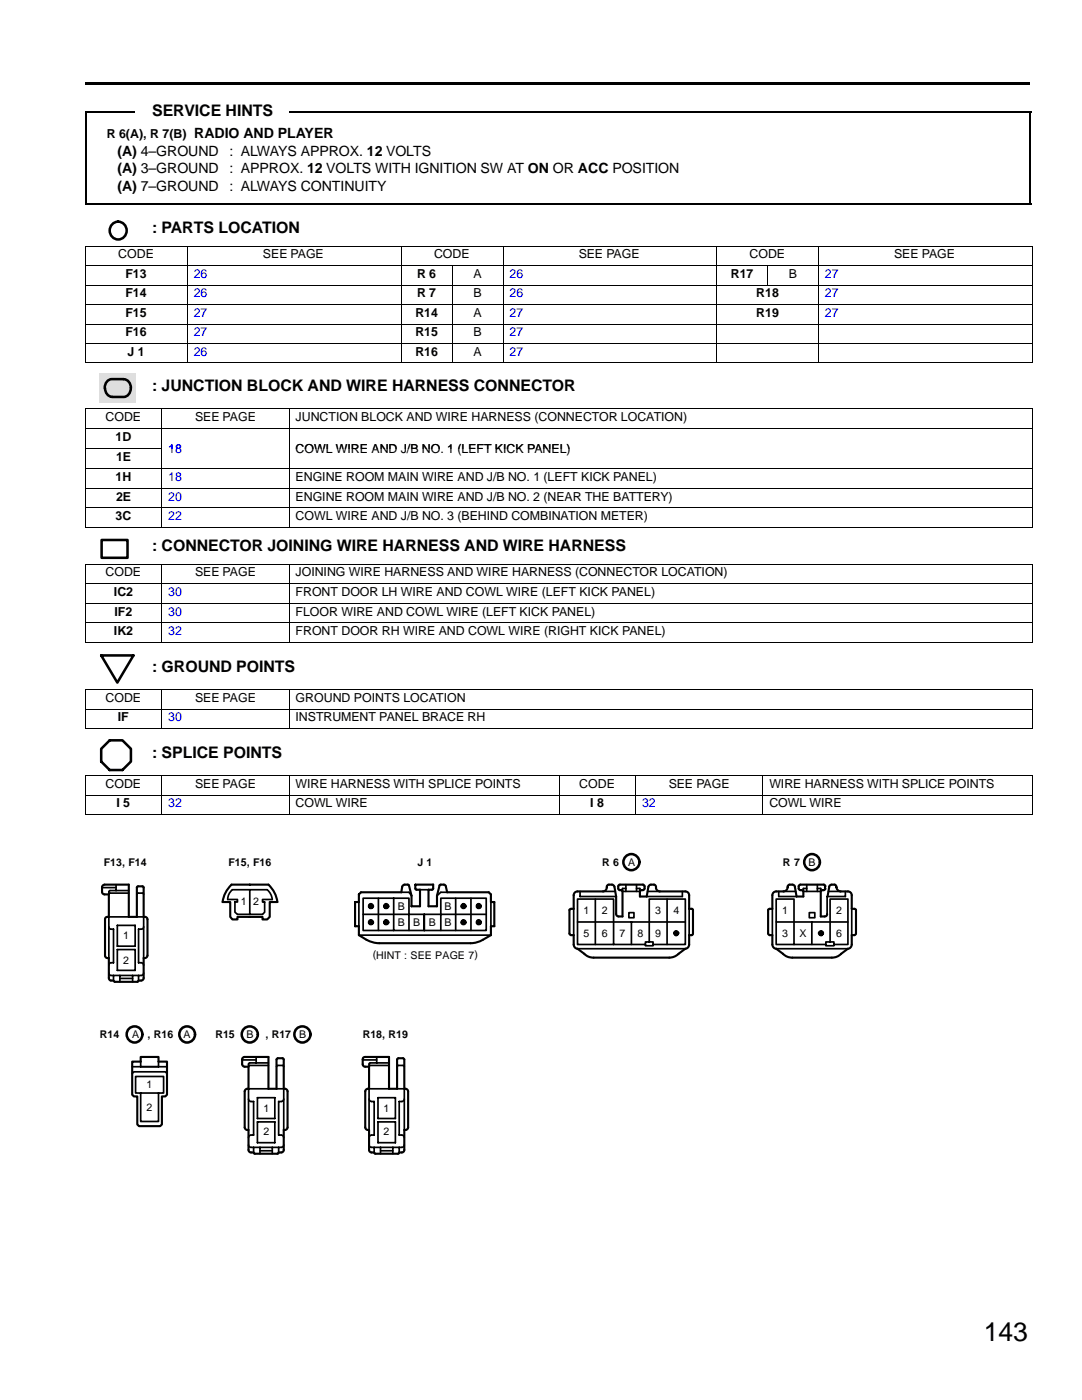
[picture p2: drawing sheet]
<svg xmlns="http://www.w3.org/2000/svg" width="216mm" height="279mm" viewBox="0 0 216 279" stroke-linecap="round" stroke-linejoin="round" font-family="sans-serif">
<path d="M17 16.5h188.4v.5h-188.4z" fill-rule="evenodd" fill="#000"/>
<path d="M17 22.3h188.8M17.1 22.2v18.7M205.6 22.2v18.7M17 40.8h188.8" fill="none" stroke="#000" stroke-width=".25"/>
<circle cx="23.5" cy="46" r="1.74" fill="none" stroke="#000" stroke-width=".51"/>
<g fill="none" stroke="#000" stroke-width=".2">
<path d="M17 49.1h189.1M17 53h189.1M17 56.9h189.1M17 49.1v23.3M37.3 49.1v23.3M80 49.1v23.3M90.2 53v19.4M100.4 49.1v23.3M143 49.1v23.3M153.1 53v3.9M163.3 49.1v23.3M206 49.1v23.3"/>
<path d="M17 60.8h189.1M17 64.7h189.1M17 68.6h189.1M17 72.4h189.1"/>
</g>
<g fill="#dedede">
<path d="M19.9 74.5h7.2v5.9h-7.2z" fill-rule="evenodd"/>
<path d="M21.5 76l.8-.3h2.4a1.8 1.8 0 0 1 1.1 2.8l-.7 .6-2.8 .1a1.65 1.65 0 0 1-1.3-1.8h-.1a1.95 1.95 0 0 1 .6-1.4z" fill-rule="evenodd"/>
</g>
<g fill="none" stroke="#000" stroke-width=".51">
<path d="M21.5 76l.8-.3h2.4a1.8 1.8 0 0 1 1.1 2.8l-.7 .6-2.8 .1a1.65 1.65 0 0 1-1.3-1.8h-.1a1.95 1.95 0 0 1 .6-1.4zM20.3 107.8h5.1v3.5h-5.1zM20.2 130.8h6.4l-3.2 5.4z"/>
<circle cx="23.2" cy="150.7" r="3.2"/>
<circle cx="126" cy="172.1" r="1.61"/>
<circle cx="162" cy="172" r="1.59"/>
<circle cx="26.8" cy="206.4" r="1.58"/>
<circle cx="37.3" cy="206.4" r="1.59"/>
<circle cx="49.8" cy="206.4" r="1.61"/>
<circle cx="60.3" cy="206.4" r="1.61"/>
</g>
<g fill="none" stroke="#000" stroke-width=".2">
<path d="M17 81.5h189.1M17 85.4h189.1M17 89.5h15.2M17 93.6h189.1M17 97.5h189.1M17 81.5v23.7M32.3 81.5v23.7M57.7 81.5v23.7M206 81.5v23.7M17 101.4h189.1M17 105.2h189.1M17 112.6h189.1"/>
<path d="M17 116.5h189.1M17 112.6v15.6M32.3 112.6v15.6M57.7 112.6v15.6M206 112.6v15.6M17 120.4h189.1M17 124.3h189.1M17 128.1h189.1M17 137.6h189.1M17 137.6v7.8M32.3 137.6v7.8M57.7 137.6v7.8"/>
<path d="M206 137.6v7.8M17 141.5h189.1M17 145.3h189.1M17 154.8h189.1M17 158.7h189.1M17 154.8v7.8M32.3 154.8v7.8M57.7 154.8v7.8M111.5 154.8v7.8M126.8 154.8v7.8M152.2 154.8v7.8M206 154.8v7.8"/>
<path d="M17 162.5h189.1"/>
</g>
<path d="M20.6 176.6l5.1-.1v6.5h1.6v-6l1.3-.1 .1 .2v5.9a.57 .57 0 0 1 .7 .5v7.2a.6 .6 0 0 1-.7 .5l-.1 4.2-.2 .2-.8 .1-.2 .2h-4.5l-.2-.2-.8-.1-.2-.4v-4a.56 .56 0 0 1-.7-.5v-7.2a.54 .54 0 0 1 .7-.5v-4.5h-.8l-.5-.2v-1.2zM46.2 176.5h7.4l.7 .9 .6 1 .4 1.6h-1.5v3l-.5 .5h-.9v-.5h-5v.5h-1l-.5-.5v-3h-1.5l.5-1.6 .5-1zM71.6 178.5l.4-.4h8.1l.3-1.4a1 1 0 0 1 1.2 0l.5 2v2.2h1.7v-3.3l-.9-.1v-1h3.5v1l-.9 .1v3.3h1.7v-2.2l.6-2.1a1.09 1.09 0 0 1 1.1 .1l.3 1.4h8.3l.5 .4v1.5h.6v4.8h-.6v1.8a8.3 8.3 0 0 1-3.6 1.6h-18.7l-1.1-.1a8.4 8.4 0 0 1-3-1.5v-1.8h-.8v-4.8h.8zM114.7 178.1l.5-.2h5.1a1 1 0 0 0 .8-1.2 1.06 1.06 0 0 1 1.4 0l.4 2.2 .1 3.8 .5 .2h.7v-5l-.1-.2-.7-.2v-.6l.1-.3h4.9l.2 .3v.6l-.9 .3v1.1h1.3l.5-2.2a1.01 1.01 0 0 1 1.4 .1 .89 .89 0 0 0 .8 1.1h5a.76 .76 0 0 1 .8 .8v2.7h.7l.1 .2v4.7l-.1 .3h-.7v1.9a.84 .84 0 0 1-.8 .8l-2 1.5-1.2 .3h-15.5l-1.1-.5-1.7-1.3a.84 .84 0 0 1-.7-.8v-1.9h-.7l-.2-.3v-4.7l.2-.2h.7v-2.7zM164.6 176.9v.4M164.7 176.9l-.3-.4-4.9 .1-.1 .3v.6l.8 .3 .1 1.1h-1.4l-.4-2.2a1.07 1.07 0 0 0-1.3 0v.3a.85 .85 0 0 1-.9 .9h-1.4a.76 .76 0 0 0-.8 .8v2.7h-.7l-.1 .2v4.7l.1 .3h.7v1.9a.84 .84 0 0 0 .8 .8l2 1.5 1.2 .3h8.3l1.1-.5 1.7-1.3a.84 .84 0 0 0 .8-.8v-1.9h.6l.2-.3v-4.7l-.2-.2h-.6v-2.7a.76 .76 0 0 0-.8-.8h-1.5a1.01 1.01 0 0 1-.8-1.1l-.3-.3h-.6l-.5 .2-.4 2.2M164.7 177.3l-.2 .3-.6 .1-.1 .2v5l1-.1 .2-.4M26.4 211.9h1.7v-1h3.5v1h1.7v6.6l-.3 .3h-.7v5.6l-.3 .3h-4.3l-.3-.3v-5.6h-.7l-.3-.3zM48.4 211.2l.4-.3h4.8v6.4h1.6v-5.9l.2-.2 1.2 .1v6a.6 .6 0 0 1 .8 .5v7.2a.6 .6 0 0 1-.8 .5l-.1 4.3-.1 .1-.8 .1-.3 .3h-4.4l-.3-.3-.7-.1-.3-.4v-4a.6 .6 0 0 1-.8-.5v-7.2a.6 .6 0 0 1 .8-.5v-4.4h-.8l-.4-.3zM72.6 211l5-.1v6.4h1.6v-5.9l.3-.2 1.1 .1 .1 6a.6 .6 0 0 1 .7 .5v7.2a.6 .6 0 0 1-.7 .5l-.1 4.3-.2 .1-.7 .1-.3 .3h-4.5l-.2-.3-.8-.1-.3-.4v-4a.6 .6 0 0 1-.7-.5v-7.2a.6 .6 0 0 1 .7-.5v-4.4l-1-.1a1.65 1.65 0 0 1-.2-1.6z" fill="none" stroke="#000" stroke-width=".42"/>
<g fill="none" stroke="#000" stroke-width=".34">
<path d="M20.4 177.1h2.8M23.2 176.5v1.2M25.7 177.7h-3.7l-.3 .3v.5l.3-.3h3.7M27.3 178.5l.3-.3h.8l.3 .3M46 177.9l.4-.3h6.9l.6 .6 .4 1.3h-1.9v.5h.4v2.1l-.4 .4h-5l-.5-.4v-2.1h.5v-.5h-2a2.47 2.47 0 0 1 .6-1.6zM49.8 177.6v4.9M75.5 179.3v6.4M78.6 179.3h-6.1v6.4h6.1M80.1 178.1h1.5l.5 .6M83.8 177.6h1.7M89.2 178.1h-1.2l-.8 .6M90.9 179.3v6.4"/>
<path d="M94 179.3v6.4M115.7 177.9v1h7.2M118.8 179.4v9.1M120.3 177.9h2.5M124.9 177.3h-.7v.6h3.5v-.6h-.7M124.9 176.5v1.4M127 176.5v1.4M129.2 177.9h2.5M133.1 179.4v9.1M136.2 177.9v1h-7.2M155.4 177.9v1h3.5M156.3 177.9h2.5"/>
<path d="M161 177.3h-.7v.6h3.5v-.6h-.7M161 176.5v1.4M163.1 176.5v1.4M165.3 177.9h2.5M168.7 177.9v1h-3.7v3.5M21.7 194.2l.2 .4 .2 .1h6.1l.2-.1 .3-.4M21.7 184.9l.2 .5h.8v6.7l-.8 .1-.2 .4M22.7 194.7v1M23.4 184.7h3.6v4.1h-3.6zM23.4 189.5h3.6v4.2h-3.6zM23.9 194.7v1.2M23.9 195.3h2.6"/>
<path d="M25.7 183h-4v8.2M26.5 194.7v1.2M27.3 183h1.4v8.2M27.6 194.7v1M28.7 184.9l-.3 .5h-.8v6.7l.8 .1 .3 .4M71.6 186.6h26.4M71.6 180v4.8M72.5 182.5h9.1v3.2M73.9 180.5v.6M73.9 183.7v.7M74.2 180.5v.6M74.2 183.7v.7"/>
<path d="M76.9 180.5v.6M76.9 183.7v.7M77.2 180.5v.6M77.2 183.7v.7M84.7 182.5h-3.1v-3.2h-3v6.4h6.1M84.7 182.5h3.3v-3.2h9v6.4h-12.3M84.7 182.5v3.2M92.4 180.5v.6M92.4 183.7v.7M92.6 180.5v.6M92.6 183.7v.7M95.4 180.5v.6"/>
<path d="M95.4 183.7v.7M95.7 180.5v.6M95.7 183.7v.7M97 182.5h-9v3.2M98 180v4.8M114.5 181.4v5.2M115.2 184h21.5M115.2 189.3h21.5M122.4 188.5v-9.1h-7.2v9.1h13.6M125.5 182.1h1v1.1h-1zM126 184v4.5M128.8 188h1.5v.7h-1.5z"/>
<path d="M129.5 188v-8.6h7.2v9.1h-6.4M134.8 185.9v.6M135.1 185.9v.6M137.5 181.4v5.2M154.1 181.4v5.2M154.9 184h14.3M154.9 189.3h14.3M158.4 188.5v-9.1h-3.5v9.1h9.9M161.5 182.1h1.1v1.1h-1.1zM162 184v4.5M163.7 185.9v.6M163.9 185.9v.6"/>
<path d="M164.8 188h1.6v.7h-1.6zM165.6 188v-8.6h3.6v9.1h-2.8M170 181.4v5.2M26.4 214.2l.3-.3h6.3l.3 .3M26.4 212.9h6.9M27.1 214.8h5.5v3.3h-5.5zM28.1 218.1v5.7h3.5v-5.7M28.1 211.9v1M31.6 211.9v1M48.3 211.5h2.8M49.6 219.3l.3 .5h.7v6.7l-.7 .1-.3 .4M51.1 210.9v1.2"/>
<path d="M51.4 219.1h3.4v4.1h-3.4zM53.6 212.1h-3.8l-.2 .3v.5l.2-.3h3.8M53.6 217.3h-4v8.2M55.2 212.9l.2-.3 1.1 .1 .1 .2M55.2 217.3h1.4v8.2M56.6 219.3l-.2 .5h-.8v6.7l.8 .1 .2 .4M72.4 211.5h2.8M73.6 219.3l.3 .5h.8v6.7l-.8 .1-.3 .4M75.2 210.9v1.2M75.4 219.1h3.5v4.1h-3.5zM77.6 212.1h-3.7l-.2 .1-.1 .7 .3-.3h3.7M77.6 217.3h-4v8.2"/>
<path d="M79.2 212.9l.3-.3h.9l.3 .3M79.2 217.3h1.5v8.2M80.7 219.3l-.3 .5h-.7v6.7l.7 .1 .3 .4M49.6 228.5l.1 .3 .4 .2h6l.4-.2 .1-.3M50.6 229v1M51.4 223.9h3.4v4.1h-3.4zM51.9 229v1.3M51.9 229.7h2.4M54.3 229v1.3M55.6 229v1M73.6 228.5l.1 .3 .5 .2h6l.4-.2 .1-.3M74.7 229v1"/>
<path d="M75.4 223.9h3.5v4.1h-3.5zM75.9 229.7h2.5M75.9 229v1.3M78.4 229v1.3M79.7 229v1"/>
<circle cx="74" cy="180.9" r=".34"/>
<circle cx="74" cy="184.1" r=".33"/>
<circle cx="74" cy="184.1" r=".48"/>
<circle cx="74" cy="180.8" r=".48"/>
<circle cx="77" cy="180.9" r=".34"/>
<circle cx="77" cy="184.1" r=".33"/>
<circle cx="77.1" cy="184.1" r=".48"/>
<circle cx="77.1" cy="180.8" r=".48"/>
<circle cx="92.4" cy="180.9" r=".34"/>
<circle cx="92.5" cy="184.1" r=".33"/>
<circle cx="92.5" cy="184.1" r=".46"/>
<circle cx="92.5" cy="180.8" r=".46"/>
<circle cx="95.5" cy="180.9" r=".34"/>
<circle cx="95.5" cy="184.1" r=".33"/>
<circle cx="95.5" cy="184.1" r=".48"/>
<circle cx="95.5" cy="180.8" r=".48"/>
<circle cx="134.9" cy="186.2" r=".31"/>
<circle cx="134.9" cy="186.2" r=".46"/>
<circle cx="163.8" cy="186.2" r=".45"/>
<circle cx="163.9" cy="186.2" r=".34"/>
</g>
<path d="M26.9 20h30.8v3.9h-30.8z" fill-rule="evenodd" fill="#fff"/>
<text font-size="5.3" x="196.3" y="267.6">143</text>
<g font-size="3.2">
<text x="30.4" y="23.1">SERVICE HINTS</text>
<text x="30.4" y="46.5">: PARTS LOCATION</text>
<text x="30.4" y="77.9">: JUNCTION BLOCK AND WIRE HARNESS CONNECTOR</text>
<text x="30.4" y="110.1">: CONNECTOR JOINING WIRE HARNESS AND WIRE HARNESS</text>
<text x="30.4" y="134">: GROUND POINTS</text>
<text x="30.4" y="151.2">: SPLICE POINTS</text>
</g>
<g font-size="2.8">
<text x="38.8" y="27.6">RADIO AND PLAYER</text>
<text x="23.4" y="31.1">(A) 4–GROUND</text>
<text x="23.4" y="34.6">(A) 3–GROUND</text>
<text x="45.8" y="31.1">: ALWAYS APPROX. 12 VOLTS</text>
<text x="45.8" y="34.6">: APPROX. 12 VOLTS WITH IGNITION SW AT ON OR ACC POSITION</text>
<text x="23.4" y="38.1">(A) 7–GROUND</text>
<text x="45.8" y="38.1">: ALWAYS CONTINUITY</text>
</g>
<g font-size="2.5">
<text x="21.3" y="27.6">R 6(A), R 7(B)</text>
<text x="23.6" y="51.5">CODE</text>
<text x="52.5" y="51.5">SEE PAGE</text>
<text x="86.6" y="51.5">CODE</text>
<text x="115.5" y="51.5">SEE PAGE</text>
<text x="149.5" y="51.5">CODE</text>
<text x="178.4" y="51.5">SEE PAGE</text>
<text x="25" y="55.4">F13</text>
<text x="25" y="59.3">F14</text>
<text x="83.2" y="55.4">R 6</text>
<text x="83.2" y="59.3">R 7</text>
<text x="94.5" y="55.4">A</text>
<text x="94.5" y="59.3">B</text>
<text x="145.8" y="55.4">R17</text>
<text x="150.9" y="59.3">R18</text>
<text x="157.4" y="55.4">B</text>
<text x="25" y="63.2">F15</text>
<text x="82.9" y="63.2">R14</text>
<text x="94.5" y="63.2">A</text>
<text x="150.9" y="63.2">R19</text>
<text x="25" y="67.1">F16</text>
<text x="25.4" y="71">J 1</text>
<text x="82.9" y="67.1">R15</text>
<text x="82.9" y="71">R16</text>
<text x="94.5" y="67.1">B</text>
<text x="94.5" y="71">A</text>
<text x="21" y="84">CODE</text>
<text x="38.9" y="84">SEE PAGE</text>
<text x="59" y="84">JUNCTION BLOCK AND WIRE HARNESS (CONNECTOR LOCATION)</text>
<text x="23.1" y="87.9">1D</text>
<text x="23.1" y="96">1H</text>
<text x="23.2" y="92">1E</text>
<text x="59" y="90.3">COWL WIRE AND J/B NO 1 (LEFT KICK PANEL)</text>
<text x="59" y="90.3">COWL WIRE AND J/B NO. 1 (LEFT KICK PANEL)</text>
<text x="59" y="96">ENGINE ROOM MAIN WIRE AND J/B NO. 1 (LEFT KICK PANEL)</text>
<text x="23.2" y="99.9">2E</text>
<text x="59" y="99.9">ENGINE ROOM MAIN WIRE AND J/B NO. 2 (NEAR THE BATTERY)</text>
<text x="23.1" y="103.8">3C</text>
<text x="59" y="103.8">COWL WIRE AND J/B NO. 3 (BEHIND COMBINATION METER)</text>
<text x="21" y="115.1">CODE</text>
<text x="22.7" y="118.9">IC2</text>
<text x="38.9" y="115.1">SEE PAGE</text>
<text x="59" y="115.1">JOINING WIRE HARNESS AND WIRE HARNESS (CONNECTOR LOCATION)</text>
<text x="59" y="118.9">FRONT DOOR LH WIRE AND COWL WIRE (LEFT KICK PANEL)</text>
<text x="22.8" y="122.8">IF2</text>
<text x="59" y="122.8">FLOOR WIRE AND COWL WIRE (LEFT KICK PANEL)</text>
<text x="22.7" y="126.7">IK2</text>
<text x="59" y="126.7">FRONT DOOR RH WIRE AND COWL WIRE (RIGHT KICK PANEL)</text>
<text x="21" y="140">CODE</text>
<text x="23.5" y="143.9">IF</text>
<text x="38.9" y="140">SEE PAGE</text>
<text x="59" y="140">GROUND POINTS LOCATION</text>
<text x="59" y="143.9">INSTRUMENT PANEL BRACE RH</text>
<text x="21" y="157.2">CODE</text>
<text x="23.2" y="161.1">I 5</text>
<text x="38.9" y="157.2">SEE PAGE</text>
<text x="59" y="157.2">WIRE HARNESS WITH SPLICE POINTS</text>
<text x="59" y="161.1">COWL WIRE</text>
<text x="115.6" y="157.2">CODE</text>
<text x="117.8" y="161.1">I 8</text>
<text x="133.4" y="157.2">SEE PAGE</text>
<text x="153.5" y="157.2">WIRE HARNESS WITH SPLICE POINTS</text>
<text x="153.5" y="161.1">COWL WIRE</text>
</g>
<g font-size="2.5" fill="#00f">
<text x="38.7" y="55.4">26</text>
<text x="38.7" y="59.3">26</text>
<text x="101.7" y="55.4">26</text>
<text x="101.7" y="59.3">26</text>
<text x="164.6" y="55.4">27</text>
<text x="164.6" y="59.3">27</text>
<text x="38.7" y="63.2">27</text>
<text x="101.7" y="63.2">27</text>
<text x="164.6" y="63.2">27</text>
<text x="38.7" y="67.1">27</text>
<text x="38.7" y="71">26</text>
<text x="101.7" y="67.1">27</text>
<text x="101.7" y="71">27</text>
<text x="33.6" y="90.3">18</text>
<text x="33.6" y="96">18</text>
<text x="33.6" y="99.9">20</text>
<text x="33.6" y="103.8">22</text>
<text x="33.6" y="118.9">30</text>
<text x="33.6" y="122.8">30</text>
<text x="33.6" y="126.7">32</text>
<text x="33.6" y="143.9">30</text>
<text x="33.6" y="161.1">32</text>
<text x="128.1" y="161.1">32</text>
</g>
<g font-size="2.1">
<text x="20.7" y="172.7">F13, F14</text>
<text x="45.6" y="172.7">F15, F16</text>
<text x="83.3" y="172.7">J 1</text>
<text x="120.1" y="172.7">R 6</text>
<text x="125.3" y="172.7">A</text>
<text x="156.2" y="172.7">R 7</text>
<text x="161.3" y="172.7">B</text>
<text x="48.1" y="180.7">1 2</text>
<text x="79.4" y="181.5">B</text>
<text x="79.4" y="184.8">B</text>
<text x="82.5" y="184.8">B</text>
<text x="85.6" y="184.8">B</text>
<text x="88.7" y="181.5">B</text>
<text x="88.7" y="184.8">B</text>
<text x="116.4" y="182.4">1</text>
<text x="120.1" y="182.4">2</text>
<text x="130.7" y="182.4">3</text>
<text x="134.4" y="182.4">4</text>
<text x="156.1" y="182.4">1</text>
<text x="166.8" y="182.4">2</text>
<text x="24.6" y="187.5">1</text>
<text x="74.4" y="191.3">(HINT : SEE PAGE 7)</text>
<text x="116.4" y="187">5</text>
<text x="120.1" y="187">6</text>
<text x="123.6" y="187">7</text>
<text x="127.2" y="187">8</text>
<text x="130.7" y="187">9</text>
<text x="156.1" y="187">3</text>
<text x="159.5" y="187">X</text>
<text x="166.8" y="187">6</text>
<text x="24.6" y="192.3">2</text>
<text x="19.9" y="207.1">R14</text>
<text x="26.4" y="207.1">A</text>
<text x="29.4" y="207.1">, R16</text>
<text x="36.6" y="207.1">A</text>
<text x="43" y="207.1">R15</text>
<text x="49.2" y="207.1">B</text>
<text x="53" y="207.1">, R17</text>
<text x="59.7" y="207.1">B</text>
<text x="72.4" y="207.1">R18, R19</text>
<text x="29.3" y="217.2">1</text>
<text x="29.3" y="221.7">2</text>
<text x="52.6" y="221.9">1</text>
<text x="76.5" y="221.9">1</text>
<text x="52.6" y="226.6">2</text>
<text x="76.5" y="226.6">2</text>
</g>
</svg>
